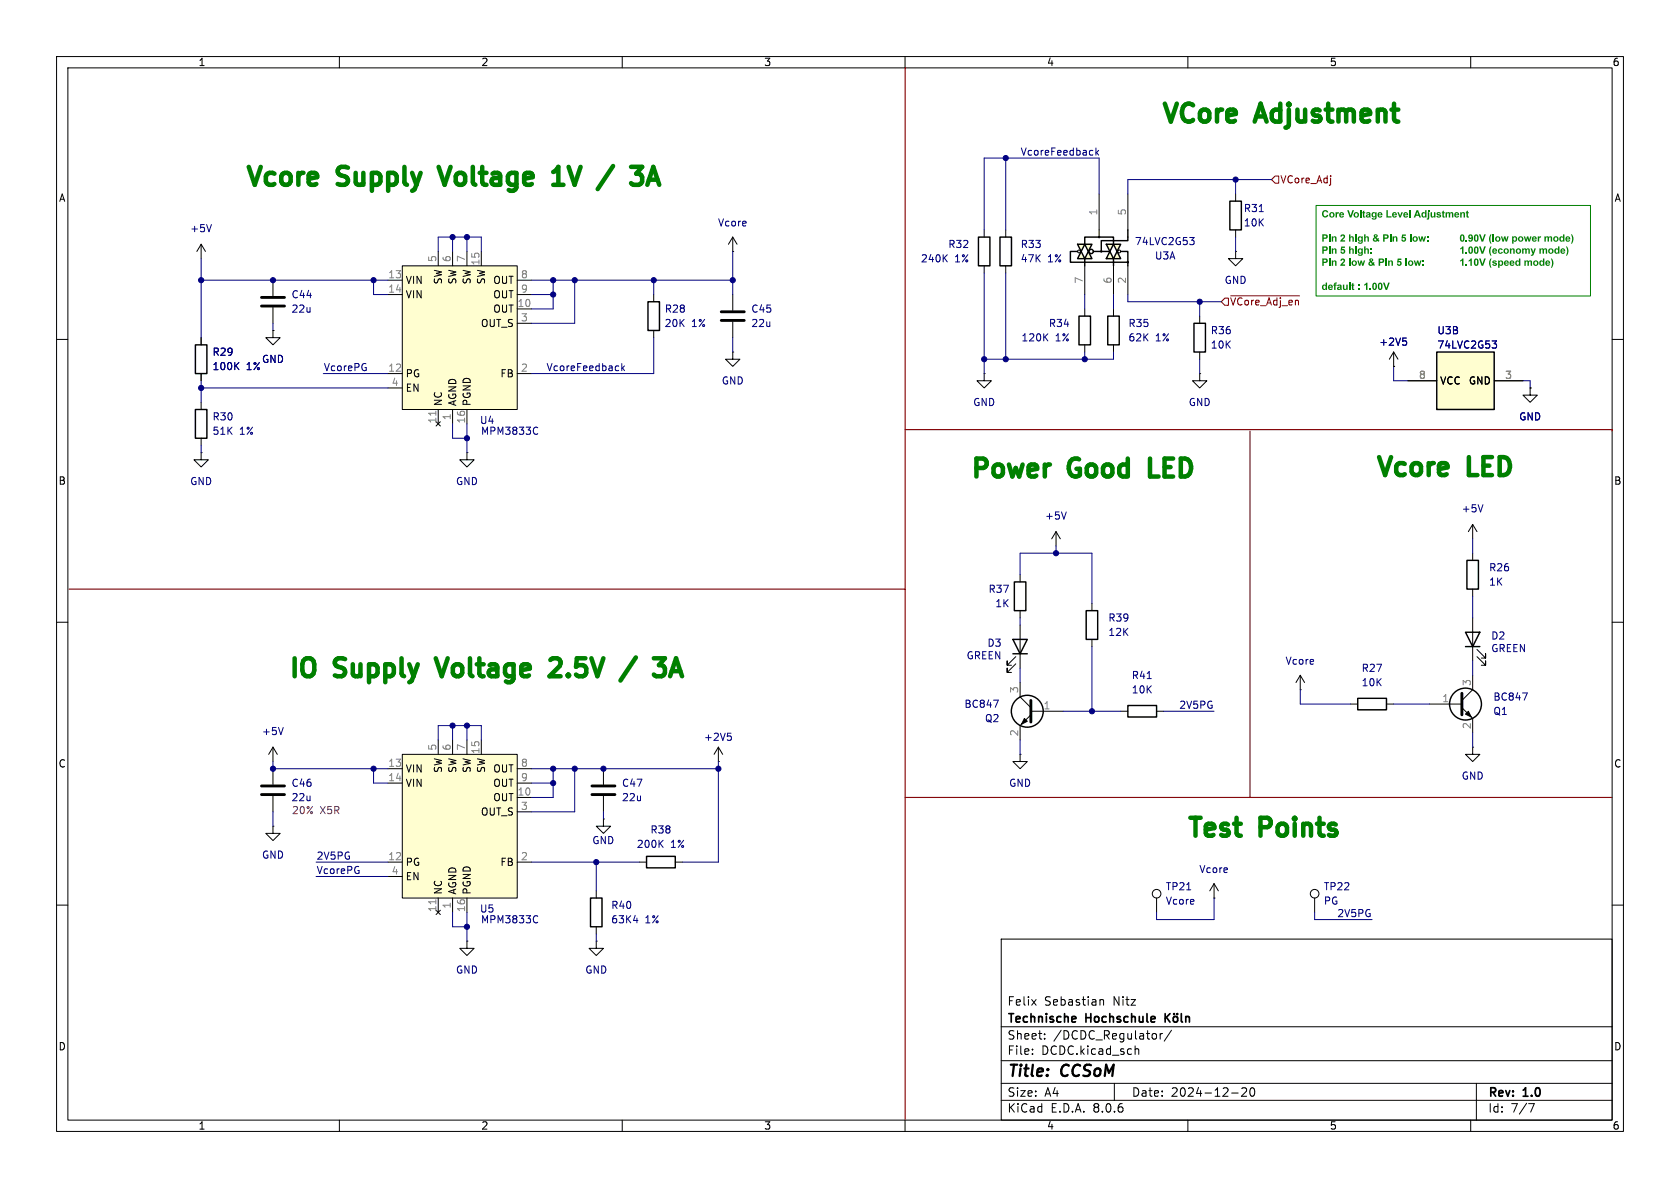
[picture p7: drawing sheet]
<svg xmlns="http://www.w3.org/2000/svg" width="297mm" height="210mm" viewBox="0 0 297 210" stroke-linecap="round" stroke-linejoin="round" font-family="sans-serif">
<g fill="none" stroke="#000" stroke-width=".18">
<path d="M10 10h277v190h-277zM12 12h273v186h-273zM60 10v2M110 10v2M160 10v2M210 10v2M260 10v2M10 60h2M285 60h2M10 110h2M260.3 119.4v2.5l-1.9 1.9M285 110h2"/>
<path d="M252.7 124.5h5.7M258.4 125.1l1.9 1.9v2.5M10 160h2M285 160h2M177 166h108v32h-108zM182.4 176.7l.8 1M183.2 176.7l-.8 1M194.5 176.8l.2-.1 .3 .1 .1 .9M60 198v2M110 198v2M160 198v2M177 194.5h108"/>
<path d="M177 191.5h108M177 187.5h108M177 181.5h108M182.5 186.3v.1M182.5 185.5v.1M184.7 183.6v.1M184.7 182.8v.1M197 191.5v3M200.7 184.9v1.5M200.7 185.5l.2-.1 .3 .1 .1 .9M204.4 182.8v.8M205.1 182.7v1"/>
<path d="M205.5 182.7l-.3 .1-.1 .2M207.1 182.1l-1.3 2M210 198v2M217.7 193.2h1.2M219.5 192.4l.6-.1 .2 .1 .1 .3-.9 1.1h.9M221.2 192.4l.1-.1a.81 .81 0 0 1 .6 .6 .81 .81 0 0 1-.3 .8l-.1 .1a.81 .81 0 0 1-.6-.6 .81 .81 0 0 1 .3-.8zM260 198v2M261 191.5v6.5M270.2 195.1h1l-.6 1.5"/>
</g>
<path d="M190.1 179.8l.1 .2-.7 .2M206 179.2v1.5M206.2 179.8l.6 .9M206.8 179.2l-.8 .8M207.5 179.8l.2-.1 .4 .1 .1 .6-.1 .2-.4 .1-.2-.2zM207.6 179.2v.1M208.1 179.2v.1M208.8 179.2v1.3l.3 .2M209.6 179.8l.2-.1 .4 .1 .1 .9M209.6 179.7v1" fill="none" stroke="#000" stroke-width=".3"/>
<path d="M258.4 122.6v3.8" fill="none" stroke="#000" stroke-width=".51"/>
<path d="M259.1 126.2l.5-.5 .5 1z" fill="#000" stroke="#000" stroke-width=".18"/>
<circle cx="259.1" cy="124.5" r="2.82" fill="none" stroke="#000" stroke-width=".25"/>
<path d="M269.2 122.5h.8l-.5 1.3" fill="none" stroke="#000084" stroke-width=".18"/>
<path d="M71.1 133.4h20.3v25.4h-20.3z" fill="#fffed0"/>
<g fill="none" stroke="#000" stroke-width=".18">
<path d="M35.6 43.2l-.8 1.3M35.6 43.2v2.5M35.6 43.2l.7 1.3M48.3 132.1v2.5M48.3 135.9v2.8M48.3 132.1l-.8 1.3M48.3 132.1l.7 1.3M68.6 135.9h2.5M68.6 138.4h2.5M71.1 133.4h20.3v25.4h-20.3zM77.5 130.8v2.6M80 130.8v2.6"/>
<path d="M82.5 130.8v2.6M85.1 130.8v2.6M91.4 135.9h2.6M91.4 138.4h2.6M106.7 135.9v2.8M48.3 146.1v1.2h1.2l-1.2 1.3-1.3-1.3h1.3M48.3 146.1h.1M48.3 140.7v2.8M68.6 152.4h2.5M68.6 154.9h2.5M77.5 158.8v2.5M80 158.8v2.5"/>
<path d="M82.5 158.8v2.5M91.4 141h2.6M91.4 152.4h2.6M91.4 143.5h2.6M105.4 157.5v1.3M106.7 140.7v2.8M77.1 160.9l.8 .8M77.9 160.9l-.8 .8M105.4 163.8v1.3"/>
</g>
<path d="M77.1 159.1v.7" fill="none" stroke="#808080" stroke-width=".18"/>
<path d="M37.4 39.7l-.4 1.3M50.1 128.6l-.4 1.3M94.7 161.9l.4 .1M95.1 163l-.4 .1M112 162.7h.8" fill="none" stroke="#000084" stroke-width=".18"/>
<path d="M46.2 138.9h4.1M104.6 138.9h4.1M46.2 140.5h4.1M104.6 140.5h4.1" fill="none" stroke="#000" stroke-width=".51"/>
<path d="M104.4 158.8h2v5h-2z" fill="none" stroke="#000" stroke-width=".25"/>
<path d="M71.1 47h20.3v25.4h-20.3z" fill="#fffed0"/>
<g fill="none" stroke="#000" stroke-width=".18">
<path d="M218.4 34.3v1.3M35.6 59.7v1.3M68.6 49.5h2.5M68.6 52.1h2.5M71.1 47h20.3v25.4h-20.3zM77.5 44.5v2.5M80 44.5v2.5M82.5 44.5v2.5M85.1 44.5v2.5M91.4 54.6h2.6M91.4 49.5h2.6M91.4 52.1h2.6"/>
<path d="M91.4 57.2h2.6M115.6 52.1v1.2M115.6 58.4v1.3M129.5 44.5h.1M129.5 41.9l-.7 1.3M129.5 41.9v2.6M129.5 52.1v2.8M129.5 56.9v2.8M129.5 41.9l.8 1.3M196.8 54.6v1.3M218.4 44.5v1.2h1.3l-1.3 1.3-1.2-1.3h1.2M218.4 44.5h.1"/>
<path d="M218.4 40.6v1.3M35.6 66v1.3M68.6 66h2.5M68.6 68.6h2.5M77.1 74.5l.8 .8M77.5 72.4v2.5M77.9 74.5l-.8 .8M80 72.4v2.5M82.5 72.4v2.5M91.4 66h2.6M129.5 62.2v1.3h1.3l-1.3 1.3-1.2-1.3h1.2M129.5 62.2h.1"/>
<path d="M196.8 61v1.2M82.5 80v1.3h1.3l-1.3 1.3-1.2-1.3h1.2M82.5 80h.1M106.7 144.8v1.3h1.2l-1.2 1.2-1.3-1.2h1.3M106.7 144.8h.1M113 152.4h1.3M119.4 152.4h1.2M105.4 166.4v1.2h1.3l-1.3 1.3-1.3-1.3h1.3M105.4 166.4h.1"/>
</g>
<path d="M77.1 72.7v.7" fill="none" stroke="#808080" stroke-width=".18"/>
<path d="M41.7 64.6l.5 .7M42.2 64.1l-.7 .7M94.7 75.5l.4 .1M95.1 76.7l-.4 .1M116.7 149.1l.5 .7M117.2 148.5l-.7 .8" fill="none" stroke="#000084" stroke-width=".18"/>
<path d="M217.4 35.6h2.1v5h-2.1zM114.6 53.3h2v5.1h-2zM195.8 55.9h2.1v5.1h-2.1zM34.5 61h2.1v5h-2.1zM114.3 151.4h5.1v2h-5.1z" fill="none" stroke="#000" stroke-width=".25"/>
<path d="M127.5 56.6h4.1M127.5 55.1h4.1" fill="none" stroke="#000" stroke-width=".51"/>
<path d="M222.6 37.4h.7" fill="none" stroke="#000080" stroke-width=".18"/>
<g fill="#fffed0">
<path d="M199.4 40.6v1.3z"/>
<path d="M194.3 40.6v1.3z"/>
<path d="M196.8 45.7v1.3z"/>
<path d="M191.8 45.7v1.3z"/>
</g>
<path d="M193.3 44.5h2.9" fill="none" stroke="#fffed0" stroke-width=".18"/>
<g fill="#fffed0">
<path d="M196.8 43.2h1.3l-.6 1.3z"/>
<path d="M195.6 43.2h1.2l-.6 1.3z"/>
<path d="M191.8 43.2h1.2l-.6 1.3z"/>
<path d="M190.5 43.2h1.3l-.7 1.3z"/>
<path d="M197.5 44.5l.6 1.2h-1.3z"/>
<path d="M196.2 44.5l.6 1.2h-1.2z"/>
<path d="M192.4 44.5l.6 1.2h-1.2z"/>
<path d="M191.1 44.5l.7 1.2h-1.3z"/>
</g>
<g fill="none" stroke="#000" stroke-width=".18">
<path d="M194.3 34.3v7.6M199.4 34.3v6.3M48.3 58.4v1.3h1.2l-1.2 1.3-1.3-1.3h1.3M48.3 58.4h.1M48.3 49.5v2.8M48.3 54.4v2.8M174 40.6v1.3M174 47v1.3M191.8 47v5.1M191.8 54.6v1.3M196.8 47v5.1M199.4 47v5.1"/>
<path d="M212.1 55.9v1.3M35.6 71.1v1.3M35.6 77.5v1.2M174 66v1.3h1.3l-1.3 1.3-1.3-1.3h1.3M174 66h.1M191.8 61v1.2M212.1 66v1.3h1.3l-1.3 1.3-1.3-1.3h1.3M212.1 66h.1M212.1 62.2v1.3M246.4 64.8h.1M246.4 62.2l-.8 1.3M246.4 62.2v2.6"/>
<path d="M246.4 62.2l.7 1.3M270.5 68.6v1.3h1.3l-1.3 1.2-1.3-1.2h1.3M270.5 68.6h.1M35.6 80v1.3h1.2l-1.2 1.3-1.3-1.3h1.3M35.6 80h.1M127 134.6h.1M127 132.1l-.8 1.3M127 132.1v2.5M127 132.1l.8 1.3"/>
<circle cx="190.8" cy="44.4" r=".25"/>
<circle cx="194.3" cy="41.9" r=".13"/>
<circle cx="194.7" cy="44.5" r=".13"/>
<circle cx="197.9" cy="44.4" r=".25"/>
<circle cx="199.4" cy="46.4" r=".13"/>
</g>
<g fill="none" stroke="#000" stroke-width=".25">
<path d="M173 41.9h2v5.1h-2zM190.5 43.2h1.3l-.7 1.3zM190.5 44.5h-1.3v1.9h10.2M190.8 55.9h2v5.1h-2zM191.1 44.5l.7 1.2h-1.3zM191.8 43.2h1.2l-.6 1.3zM191.8 43.2v-1.3h5v1.3M191.8 45.7v1.3M192.4 44.5l.6 1.2h-1.2zM193.3 44.5h2.9M195.6 43.2h1.2l-.6 1.3zM196.2 44.5l.6 1.2h-1.2z"/>
<path d="M196.8 43.2h1.3l-.6 1.3zM196.8 45.7v1.3M197.5 44.5l.6 1.2h-1.3zM198.1 44.5h1.3v2.5M199.4 40.6v1.9h-4.7v2M211.1 57.2h2v5h-2zM34.5 72.4h2.1v5.1h-2.1z"/>
<circle cx="192.9" cy="44.5" r=".38"/>
</g>
<path d="M166.9 45.6l.6 .7M167.5 45l-.8 .8M184.7 59.5l.5 .8M185.2 59l-.7 .7M210.3 42h.8l-.4 .5 .3 .1 .1 .4-.2 .3h-.4M248 59.8h.6M248.4 60.2l.3 .3v.3l-.3 .2M128.6 129.6h.6M129.1 130.1l.2 .2v.3l-.2 .3" fill="none" stroke="#000084" stroke-width=".18"/>
<path d="M46.2 54.1h4.1M46.2 52.6h4.1" fill="none" stroke="#000" stroke-width=".51"/>
<path d="M254 62.2h10.2v10.2h-10.2z" fill="#fffed0"/>
<g fill="none" stroke="#000" stroke-width=".25">
<path d="M176.8 41.9h2v5.1h-2zM254 62.2h10.2v10.2h-10.2zM259.3 99.1h2.1v5h-2.1zM179.1 113h2.5l-1.3 2.6zM179.1 115.6h2.5M179.3 102.9h2.1v5.1h-2.1zM192 108h2.1v5h-2.1zM259.1 111.8h2.5l-1.3 2.5zM259.1 114.3h2.5M199.4 124.7h5.1v2h-5.1zM240 123.4h5.1v2.1h-5.1z"/>
<circle cx="181.6" cy="125.7" r="2.82"/>
</g>
<g fill="none" stroke="#000" stroke-width=".18">
<path d="M177.8 40.6v1.3M177.8 47v1.3M248.9 67.3h5.1M264.2 67.3h5M186.7 94l-.8 1.3M186.7 94v2.5M186.7 94l.8 1.3M260.3 92.7v2.6M260.3 97.8v1.3M260.3 92.7l-.7 1.3M260.3 92.7l.8 1.3M179.6 117.3l-1.5 1.6v-.8v.8h.7"/>
<path d="M179.6 116.1l-1.5 1.5v-.8v.8h.7M180.3 101.6v1.3M180.3 108v1.2M180.3 110.5v7.6M193 106.7v1.3M193 113v1.3M229.9 119.4l-.8 1.3M229.9 119.4v2.5M229.9 119.4l.7 1.3M260.3 104.1v1.3M260.3 109.2v7.6M261.1 116.1l1.5 1.5v-.8v.8h-.7"/>
<path d="M261.1 114.8l1.5 1.5v-.7v.7h-.7M180.3 133.4v1.2h1.3l-1.3 1.3-1.2-1.3h1.2M180.3 133.4h.1M180.3 120.7v2.5l1.9 1.9M182.2 126.4l-1.9 1.9v2.5M182.2 125.7h5.8M198.1 125.7h1.3M204.5 125.7h1.2M229.9 121.9h.1M238.8 124.5h1.2M245.1 124.5h1.3M260.3 132.1v1.3h1.3l-1.3 1.2-1.2-1.2h1.2"/>
<path d="M260.3 132.1h.1M204.5 158.8v2.5M214.6 158.8h.1M214.6 156.2l-.7 1.3M214.6 156.2v2.6M214.6 156.2l.8 1.3M232.4 158.8v2.5M82.5 166.4v1.2h1.3l-1.3 1.3-1.2-1.3h1.2M82.5 166.4h.1"/>
<circle cx="204.5" cy="158" r=".76"/>
<circle cx="232.4" cy="158" r=".76"/>
</g>
<path d="M263.8 60.3h.8l-.5 .5 .4 .1 .1 .4-.3 .2h-.3M188.5 90.5l-.4 1.3M262.2 89.2l-.5 1.3M175.6 123.8h.9l-.6 1.2" fill="none" stroke="#000084" stroke-width=".18"/>
<path d="M193.7 26.2v1.2M193.9 26.9l.3 .5M194.2 26.6l-.5 .5M109.9 64.3v1.2M110 65l.4 .5M110.4 64.7l-.5 .5M202.8 120h.7M209.8 157.3h.7" fill="none" stroke="#000080" stroke-width=".18"/>
<path d="M182.2 123.8v3.8" fill="none" stroke="#000" stroke-width=".51"/>
<path d="M181.1 127l.5 .5-1 .5z" fill="#000" stroke="#000" stroke-width=".18"/>
<path d="M225.4 31.1h.7v1.3h-.7l-.6-.6zM215.9 53.3l.6-.6h.7v1.3h-.7zM217.6 52.3h12.1" fill="none" stroke="#800000" stroke-width=".18"/>
<path d="M77.5 29.5l1.1 3.2M97.8 32.7h1.8M97.8 30.4l.6-.4 .3-.5v3.2M114.4 32.7l1.1-3.2 1 3.2M114.7 31.8h1.5M203.3 81.1v3.1h1.5M77 116.4l1.1 3.1M97.3 116.7l.4-.3h.8a.86 .86 0 0 1 .5 1.3l-1.9 1.8h2M112.4 116.2l-2.7 4.1M118.5 119.5l1-3.1 1.1 3.1M118.8 118.6h1.5" fill="none" stroke="#008000" stroke-width=".79"/>
<path d="M232.7 36.3h48.5v16h-48.5z" fill="none" stroke="#008000" stroke-width=".18"/>
<g fill="#008000">
<path d="M258.3 41.5a.58 .58 0 0 1 .6 .2 .58 .58 0 0 1 0 .7 .43 .43 0 0 1-.6 .3 .43 .43 0 0 1-.2-.6h.2a.22 .22 0 0 0 .1 .4 .22 .22 0 0 0 .3-.1 .22 .22 0 0 0 0-.3v-.1a.22 .22 0 0 0-.1-.3 .22 .22 0 0 0-.3 0 .22 .22 0 0 0 0 .3l-.2 .1z"/>
<path d="M259.1 42.5h.3v.2h-.3z"/>
<path d="M259.7 41.5a.53 .53 0 0 1 .6 .1 .53 .53 0 0 1 .1 .7 .41 .41 0 0 1-.4 .4 .41 .41 0 0 1-.4-.3h.2a.17 .17 0 0 0 .3 .1 .17 .17 0 0 0 0-.3l-.4-.1-.1-.3h.2a.18 .18 0 0 0 .3 .2 .17 .17 0 0 0 0-.3 .17 .17 0 0 0-.3 .1h-.2z"/>
<path d="M260.7 41.5a.58 .58 0 0 1 .7 .2 .58 .58 0 0 1 0 .7 .43 .43 0 0 1-.6 .3 .43 .43 0 0 1-.2-.6h.2a.22 .22 0 0 0 0 .4 .22 .22 0 0 0 .3-.1 .22 .22 0 0 0 0-.3v-.1a.22 .22 0 0 0 0-.3 .22 .22 0 0 0-.3 0 .22 .22 0 0 0 0 .3l-.2 .1z"/>
<path d="M261.5 41.4h.3l.3 1 .3-1h.3l-.5 1.3h-.3z"/>
<path d="M258.2 43.9l.3-.3h.2v1.3h-.2v-1l-.3 .2z"/>
<path d="M259.1 44.6h.3v.3h-.3z"/>
<path d="M259.7 43.6a.58 .58 0 0 1 .7 .3 .58 .58 0 0 1 0 .7 .43 .43 0 0 1-.6 .2 .43 .43 0 0 1-.2-.6l.2 .1a.22 .22 0 0 0 0 .3 .22 .22 0 0 0 .4 0 .22 .22 0 0 0-.1-.3v-.1a.22 .22 0 0 0 0-.4 .22 .22 0 0 0-.3 0 .22 .22 0 0 0 0 .4h-.2z"/>
<path d="M260.7 43.6a.58 .58 0 0 1 .7 .3 .58 .58 0 0 1 0 .7 .43 .43 0 0 1-.6 .2 .43 .43 0 0 1-.2-.6l.2 .1a.22 .22 0 0 0 0 .3 .22 .22 0 0 0 .3 0 .22 .22 0 0 0 0-.3v-.1a.22 .22 0 0 0 0-.4 .22 .22 0 0 0-.3 0 .22 .22 0 0 0 0 .4h-.2z"/>
<path d="M261.5 43.6h.3l.3 .9 .3-.9h.3l-.5 1.3h-.3z"/>
<path d="M258.2 46l.3-.3h.2v1.3h-.2v-1l-.3 .2z"/>
<path d="M259.1 46.7h.3v.3h-.3z"/>
<path d="M259.6 46l.4-.3h.2v1.3h-.2v-1l-.4 .2z"/>
<path d="M260.7 45.8a.58 .58 0 0 1 .7 .2 .58 .58 0 0 1 0 .7 .43 .43 0 0 1-.6 .3 .43 .43 0 0 1-.2-.7l.2 .1a.22 .22 0 0 0 0 .3 .22 .22 0 0 0 .3 0 .22 .22 0 0 0 0-.3v-.1a.22 .22 0 0 0 0-.3 .22 .22 0 0 0-.3 0 .22 .22 0 0 0 0 .3h-.2z"/>
<path d="M261.5 45.7h.3l.3 .9 .3-.9h.3l-.5 1.3h-.3z"/>
</g>
<path d="M160 11.9v186M160 75.9h125v.3M221 76.2v64.8M12.2 104.1h147.8M160 141h125" fill="none" stroke="#840000" stroke-width=".2"/>
<g fill="none" stroke="#000080" stroke-width=".18">
<path d="M177.8 27.9v12.7M194.3 34.3v-6.4h-20.3v12.7M218.4 31.8v2.5M224.8 31.8h-25.4v2.5M35.6 49.5h33M35.6 45.7v14M48.3 57.2v1.2M66 49.5v2.6h2.6M77.5 44.5v-2.6h7.6v2.6M80 41.9v2.6M82.5 41.9v2.6M94 49.5h35.5"/>
<path d="M94 52.1h3.8M97.8 49.5v5.1h-3.8M101.6 49.5v7.7h-7.6M115.6 49.5v2.6M115.6 59.7v6.3h-21.6M129.5 44.5v7.6M129.5 59.7v2.5M174 48.3v17.7M177.8 48.3v15.2M191.8 52.1v2.5M196.8 52.1v2.5M199.4 52.1v1.2h16.5"/>
<path d="M212.1 53.3v2.6M218.4 41.9v2.6M35.6 67.3v3.8M35.6 78.7v1.3M35.6 68.6h33M57.1 66h11.5M80 74.9v2.6h2.5M82.5 74.9v5.1M191.8 62.2v1.3M196.8 62.2v1.3h-22.8M212.1 63.5v2.5M246.4 64.8v2.5h2.5"/>
<path d="M269.2 67.3h1.3v1.3M186.7 96.5v1.3M260.3 95.3v2.5M180.3 101.6v-3.8h12.7v8.9M180.3 109.2v1.3M180.3 118.1v2.6M193 114.3v11.4M260.3 105.4v3.8M260.3 116.8v2.6M48.3 134.6v1.3h20.3M66 135.9v2.5h2.6M77.5 130.8v-2.5h7.6v2.5"/>
<path d="M80 128.3v2.5M82.5 128.3v2.5M94 135.9h33M94 138.4h3.8M97.8 135.9v5.1h-3.8M101.6 135.9v7.6h-7.6M127 134.6v17.8h-6.4M180.3 130.8v2.6M188 125.7h10.1M205.7 125.7h8.9M229.9 121.9v2.6h8.9M246.4 124.5h6.3"/>
<path d="M260.3 129.5v2.6M48.3 143.5v2.6M55.9 152.4h12.7M55.9 154.9h12.7M94 152.4h19M105.4 152.4v5.1M106.7 143.5v1.3M214.6 158.8v3.8h-10.1v-1.3M80 161.3v2.5h2.5M82.5 161.3v5.1M105.4 165.1v1.3M232.4 161.3v1.3h10.2"/>
</g>
<path d="M248 59.8h.6M41.7 64.6l.5 .7M42.2 64.1l-.7 .7M248.4 60.2l.3 .3v.3l-.3 .2M263.8 60.3h.8l-.5 .5 .4 .1 .1 .4-.3 .2h-.3" fill="none" stroke="#000084" stroke-width=".18"/>
<path d="M35.6 59.7v1.3M48.3 58.4h.1M35.6 66v1.3M246.4 64.8h.1M248.9 67.3h5.1M264.2 67.3h5M270.5 68.6h.1" fill="none" stroke="#000" stroke-width=".18"/>
<g fill="#000080" stroke="#000080" stroke-width=".18">
<circle cx="35.6" cy="49.5" r=".46"/>
<circle cx="82.5" cy="77.5" r=".46"/>
<circle cx="97.8" cy="52.1" r=".46"/>
<circle cx="35.6" cy="68.6" r=".46"/>
<circle cx="106.7" cy="135.9" r=".46"/>
<circle cx="101.6" cy="135.9" r=".46"/>
<circle cx="105.4" cy="152.4" r=".46"/>
<circle cx="127" cy="135.9" r=".46"/>
<circle cx="193" cy="125.7" r=".46"/>
<circle cx="174" cy="63.5" r=".46"/>
<circle cx="191.8" cy="63.5" r=".46"/>
<circle cx="97.8" cy="138.4" r=".46"/>
<circle cx="97.8" cy="135.9" r=".46"/>
<circle cx="186.7" cy="97.8" r=".46"/>
<circle cx="97.8" cy="49.5" r=".46"/>
<circle cx="66" cy="49.5" r=".46"/>
<circle cx="80" cy="41.9" r=".46"/>
<circle cx="115.6" cy="49.5" r=".46"/>
<circle cx="129.5" cy="49.5" r=".46"/>
<circle cx="82.5" cy="41.9" r=".46"/>
<circle cx="48.3" cy="49.5" r=".46"/>
<circle cx="101.6" cy="49.5" r=".46"/>
<circle cx="177.8" cy="27.9" r=".46"/>
<circle cx="212.1" cy="53.3" r=".46"/>
<circle cx="177.8" cy="63.5" r=".46"/>
<circle cx="218.4" cy="31.8" r=".46"/>
<circle cx="66" cy="135.9" r=".46"/>
<circle cx="82.5" cy="128.3" r=".46"/>
<circle cx="80" cy="128.3" r=".46"/>
<circle cx="48.3" cy="135.9" r=".46"/>
<circle cx="82.5" cy="163.8" r=".46"/>
</g>
<g font-size="4.4" fill="#008000">
<text x="204.8" y="22.8">VCore</text>
<text x="222.4" y="22.8">Adjustment</text>
<text x="42.8" y="34">Vcore</text>
<text x="60" y="34">Supply</text>
<text x="79.9" y="34">Voltage</text>
<text x="101.6" y="34">1V</text>
<text x="111.5" y="34">/</text>
<text x="171" y="85.6">Power</text>
<text x="189.2" y="85.6">Good</text>
<text x="205.2" y="85.6">LED</text>
<text x="242.6" y="85.3">Vcore</text>
<text x="259.8" y="85.3">LED</text>
<text x="50.5" y="120.9">IO</text>
<text x="59.5" y="120.9">Supply</text>
<text x="79.4" y="120.9">Voltage</text>
<text x="101.1" y="120.9">2.5V</text>
<text x="115.5" y="120.9">/</text>
<text x="209.3" y="149.1">Test</text>
<text x="223" y="149.1">Points</text>
</g>
<g font-size="2.8">
<text x="178" y="190.9">Title:</text>
<text x="187.7" y="190.9">CCSoM</text>
</g>
<g font-size="2.1">
<text x="178" y="178">Felix</text>
<text x="184.6" y="178">Sebastian</text>
<text x="196.8" y="178">Nitz</text>
<text x="178" y="184">Sheet:</text>
<text x="178" y="181.2">Technische</text>
<text x="186.2" y="184">/DCDC_Regulator/</text>
<text x="192" y="181.2">Hochschule</text>
<text x="178" y="186.7">File:</text>
<text x="184.1" y="186.7">DCDC.kicad_sch</text>
<text x="178" y="196.9">KiCad</text>
<text x="178" y="194.1">Size:</text>
<text x="184.7" y="194.1">A4</text>
<text x="185.7" y="196.9">E.D.A.</text>
<text x="193.3" y="196.9">8.0.6</text>
<text x="200" y="194.1">Date:</text>
<text x="207" y="194.1">2024-12-20</text>
<text x="263" y="194.3">Rev:</text>
<text x="263" y="196.9">Id:</text>
<text x="267.1" y="196.9">7/7</text>
<text x="269.4" y="194.3">1.0</text>
</g>
<g font-size="1.8">
<text x="35" y="11.9">1</text>
<text x="85" y="11.9">2</text>
<text x="135" y="11.9">3</text>
<text x="185" y="11.9">4</text>
<text x="235" y="11.9">5</text>
<text x="285" y="11.9">6</text>
<text x="10.3" y="35.9">A</text>
<text x="285.3" y="35.9">A</text>
<text x="71.6" y="50.4">VIN</text>
<text x="71.6" y="52.9">VIN</text>
<text x="78.3" y="50.4" transform="rotate(-90 78.3 50.4)">SW</text>
<text x="80.9" y="50.4" transform="rotate(-90 80.9 50.4)">SW</text>
<text x="83.4" y="50.4" transform="rotate(-90 83.4 50.4)">SW</text>
<text x="86" y="50.4" transform="rotate(-90 86 50.4)">SW</text>
<text x="87.1" y="50.4">OUT</text>
<text x="87.1" y="52.9">OUT</text>
<text x="84.9" y="58">OUT_S</text>
<text x="87.1" y="55.5">OUT</text>
<text x="71.6" y="66.9">PG</text>
<text x="71.6" y="69.4">EN</text>
<text x="78.3" y="71.9" transform="rotate(-90 78.3 71.9)">NC</text>
<text x="80.9" y="71.9" transform="rotate(-90 80.9 71.9)">AGND</text>
<text x="83.4" y="71.9" transform="rotate(-90 83.4 71.9)">PGND</text>
<text x="88.4" y="66.9">FB</text>
<text x="254.5" y="68.2">VCC</text>
<text x="259.6" y="68.2">GND</text>
<text x="10.3" y="85.9">B</text>
<text x="285.3" y="85.9">B</text>
<text x="10.3" y="135.9">C</text>
<text x="71.6" y="136.8">VIN</text>
<text x="78.3" y="136.7" transform="rotate(-90 78.3 136.7)">SW</text>
<text x="80.9" y="136.7" transform="rotate(-90 80.9 136.7)">SW</text>
<text x="83.4" y="136.7" transform="rotate(-90 83.4 136.7)">SW</text>
<text x="86" y="136.7" transform="rotate(-90 86 136.7)">SW</text>
<text x="87.1" y="136.8">OUT</text>
<text x="285.3" y="135.9">C</text>
<text x="71.6" y="139.3">VIN</text>
<text x="87.1" y="141.8">OUT</text>
<text x="87.1" y="139.3">OUT</text>
<text x="84.9" y="144.4">OUT_S</text>
<text x="71.6" y="153.3">PG</text>
<text x="71.6" y="155.8">EN</text>
<text x="88.4" y="153.3">FB</text>
<text x="78.3" y="158.2" transform="rotate(-90 78.3 158.2)">NC</text>
<text x="80.9" y="158.2" transform="rotate(-90 80.9 158.2)">AGND</text>
<text x="83.4" y="158.2" transform="rotate(-90 83.4 158.2)">PGND</text>
<text x="10.3" y="185.9">D</text>
<text x="285.3" y="185.9">D</text>
<text x="35" y="199.9">1</text>
<text x="85" y="199.9">2</text>
<text x="135" y="199.9">3</text>
<text x="185" y="199.9">4</text>
<text x="235" y="199.9">5</text>
<text x="285" y="199.9">6</text>
</g>
<g font-size="1.8" fill="#000080">
<text x="180.3" y="27.6">VcoreFeedback</text>
<text x="219.8" y="37.7">R31</text>
<text x="167.5" y="44">R32</text>
<text x="180.3" y="44">R33</text>
<text x="204.1" y="46.1">U3A</text>
<text x="51.4" y="52.9">C44</text>
<text x="117.4" y="55.5">R28</text>
<text x="132.7" y="55.5">C45</text>
<text x="185.3" y="58">R34</text>
<text x="199.4" y="58">R35</text>
<text x="214" y="59.3">R36</text>
<text x="254" y="59.3">U3B</text>
<text x="37.5" y="63.1">R29</text>
<text x="57.1" y="65.7">VcorePG</text>
<text x="96.5" y="65.7">VcoreFeedback</text>
<text x="37.5" y="74.5">R30</text>
<text x="263.2" y="101.2">R26</text>
<text x="174.7" y="105">R37</text>
<text x="195.8" y="110.1">R39</text>
<text x="263.5" y="113.3">D2</text>
<text x="174.5" y="114.5">D3</text>
<text x="240.6" y="119">R27</text>
<text x="200" y="120.2">R41</text>
<text x="208.4" y="125.4">2V5PG</text>
<text x="174" y="127.9">Q2</text>
<text x="263.9" y="126.6">Q1</text>
<text x="51.4" y="139.3">C46</text>
<text x="109.9" y="139.3">C47</text>
<text x="114.9" y="147.5">R38</text>
<text x="55.9" y="154.6">VcorePG</text>
<text x="55.9" y="152.1">2V5PG</text>
<text x="108" y="160.9">R40</text>
<text x="206" y="157.6">TP21</text>
<text x="233.9" y="157.6">TP22</text>
<text x="236.3" y="162.2">2V5PG</text>
</g>
<g font-size="1.8" fill="#800000">
<text x="226.3" y="32.6">VCore_Adj</text>
<text x="217.4" y="54.2">~{VCore_Adj_en}</text>
</g>
<g font-size="1.8" fill="#000084">
<text x="33.5" y="41.2">+5V</text>
<text x="126.8" y="40.2">Vcore</text>
<text x="219.8" y="40.2">10K</text>
<text x="162.7" y="46.6">240K</text>
<text x="168.8" y="46.6">1%</text>
<text x="180.3" y="46.6">47K</text>
<text x="185.2" y="46.6">1%</text>
<text x="200.5" y="43.5">74LVC2G53</text>
<text x="216.4" y="50.4">GND</text>
<text x="51.4" y="55.5">22u</text>
<text x="117.4" y="58">20K</text>
<text x="122.3" y="58">1%</text>
<text x="132.7" y="58">22u</text>
<text x="37.5" y="65.6">100K</text>
<text x="43.5" y="65.6">1%</text>
<text x="46.2" y="64.4">GND</text>
<text x="180.5" y="60.6">120K</text>
<text x="186.6" y="60.6">1%</text>
<text x="199.4" y="60.6">62K</text>
<text x="204.3" y="60.6">1%</text>
<text x="214" y="61.8">10K</text>
<text x="243.7" y="61.3">+2V5</text>
<text x="254" y="61.8">74LVC2G53</text>
<text x="127.5" y="68.2">GND</text>
<text x="172" y="72">GND</text>
<text x="210.1" y="72">GND</text>
<text x="37.5" y="77.1">51K</text>
<text x="42.3" y="77.1">1%</text>
<text x="84.8" y="75.2">U4</text>
<text x="84.9" y="77.1">MPM3833C</text>
<text x="268.5" y="74.5">GND</text>
<text x="33.5" y="86">GND</text>
<text x="80.5" y="86">GND</text>
<text x="184.7" y="92">+5V</text>
<text x="258.3" y="90.8">+5V</text>
<text x="175.9" y="107.5">1K</text>
<text x="263.2" y="103.7">1K</text>
<text x="195.8" y="112.6">12K</text>
<text x="170.8" y="116.8">GREEN</text>
<text x="227.2" y="117.7">Vcore</text>
<text x="263.5" y="115.5">GREEN</text>
<text x="170.4" y="125.3">BC847</text>
<text x="200" y="122.8">10K</text>
<text x="240.6" y="121.5">10K</text>
<text x="263.9" y="124.1">BC847</text>
<text x="46.2" y="130.1">+5V</text>
<text x="124.4" y="131.2">+2V5</text>
<text x="51.4" y="141.8">22u</text>
<text x="109.9" y="141.8">22u</text>
<text x="178.3" y="139.3">GND</text>
<text x="258.3" y="138">GND</text>
<text x="104.6" y="149.4">GND</text>
<text x="46.2" y="152">GND</text>
<text x="112.5" y="150.1">200K</text>
<text x="118.5" y="150.1">1%</text>
<text x="211.9" y="154.5">Vcore</text>
<text x="84.8" y="161.5">U5</text>
<text x="206" y="160.1">Vcore</text>
<text x="233.9" y="160.1">PG</text>
<text x="84.9" y="163.4">MPM3833C</text>
<text x="108" y="163.4">63K4</text>
<text x="114" y="163.4">1%</text>
<text x="80.5" y="172.3">GND</text>
<text x="103.4" y="172.3">GND</text>
</g>
<g font-size="1.8" fill="#808080">
<text x="194.1" y="38.2" transform="rotate(-90 194.1 38.2)">1</text>
<text x="199.1" y="38.2" transform="rotate(-90 199.1 38.2)">5</text>
<text x="77.2" y="46.4" transform="rotate(-90 77.2 46.4)">5</text>
<text x="79.8" y="46.4" transform="rotate(-90 79.8 46.4)">6</text>
<text x="82.3" y="46.4" transform="rotate(-90 82.3 46.4)">7</text>
<text x="84.8" y="47" transform="rotate(-90 84.8 47)">15</text>
<text x="68.5" y="49.3">13</text>
<text x="68.5" y="51.8">14</text>
<text x="92" y="49.3">8</text>
<text x="92" y="51.8">9</text>
<text x="191.5" y="50.2" transform="rotate(-90 191.5 50.2)">7</text>
<text x="196.6" y="50.2" transform="rotate(-90 196.6 50.2)">6</text>
<text x="199.1" y="50.2" transform="rotate(-90 199.1 50.2)">2</text>
<text x="91.4" y="54.4">10</text>
<text x="92" y="56.9">3</text>
<text x="68.5" y="65.8">12</text>
<text x="92" y="65.8">2</text>
<text x="69.1" y="68.3">4</text>
<text x="250.8" y="67.1">8</text>
<text x="266" y="67.1">3</text>
<text x="77.2" y="75" transform="rotate(-90 77.2 75)">11</text>
<text x="79.8" y="74.4" transform="rotate(-90 79.8 74.4)">1</text>
<text x="82.3" y="75" transform="rotate(-90 82.3 75)">16</text>
<text x="180.1" y="122.6" transform="rotate(-90 180.1 122.6)">3</text>
<text x="184.4" y="125.5">1</text>
<text x="254.9" y="124.2">1</text>
<text x="260.1" y="121.4" transform="rotate(-90 260.1 121.4)">3</text>
<text x="180.1" y="130.2" transform="rotate(-90 180.1 130.2)">2</text>
<text x="260.1" y="129" transform="rotate(-90 260.1 129)">2</text>
<text x="68.5" y="135.6">13</text>
<text x="77.2" y="132.8" transform="rotate(-90 77.2 132.8)">5</text>
<text x="79.8" y="132.8" transform="rotate(-90 79.8 132.8)">6</text>
<text x="82.3" y="132.8" transform="rotate(-90 82.3 132.8)">7</text>
<text x="84.8" y="133.4" transform="rotate(-90 84.8 133.4)">15</text>
<text x="92" y="135.6">8</text>
<text x="68.5" y="138.2">14</text>
<text x="91.4" y="140.7">10</text>
<text x="92" y="143.3">3</text>
<text x="92" y="138.2">9</text>
<text x="68.5" y="152.1">12</text>
<text x="69.1" y="154.7">4</text>
<text x="92" y="152.1">2</text>
<text x="77.2" y="161.3" transform="rotate(-90 77.2 161.3)">11</text>
<text x="79.8" y="160.7" transform="rotate(-90 79.8 160.7)">1</text>
<text x="82.3" y="161.3" transform="rotate(-90 82.3 161.3)">16</text>
</g>
<g font-size="1.8" fill="#008000">
<text x="233.6" y="38.9">Core Voltage Level Adjustment</text>
<text x="233.6" y="43.2">Pin 2 high &amp; Pin 5 low: 0.90V</text>
<text x="233.6" y="45.3">Pin 5 high: 1.00V</text>
<text x="233.6" y="47.5">Pin 2 low &amp; Pin 5 low: 1.10V</text>
<text x="263.4" y="43.2">(low power mode)</text>
<text x="263.6" y="45.3">(economy mode)</text>
<text x="263.6" y="47.5">(speed mode)</text>
<text x="233.6" y="51.7">default : 1.00V</text>
</g>
<g font-size="1.8" fill="#840084">
<text x="51.7" y="144.1">20%</text>
<text x="56.8" y="144.1">X5R</text>
</g>
</svg>
